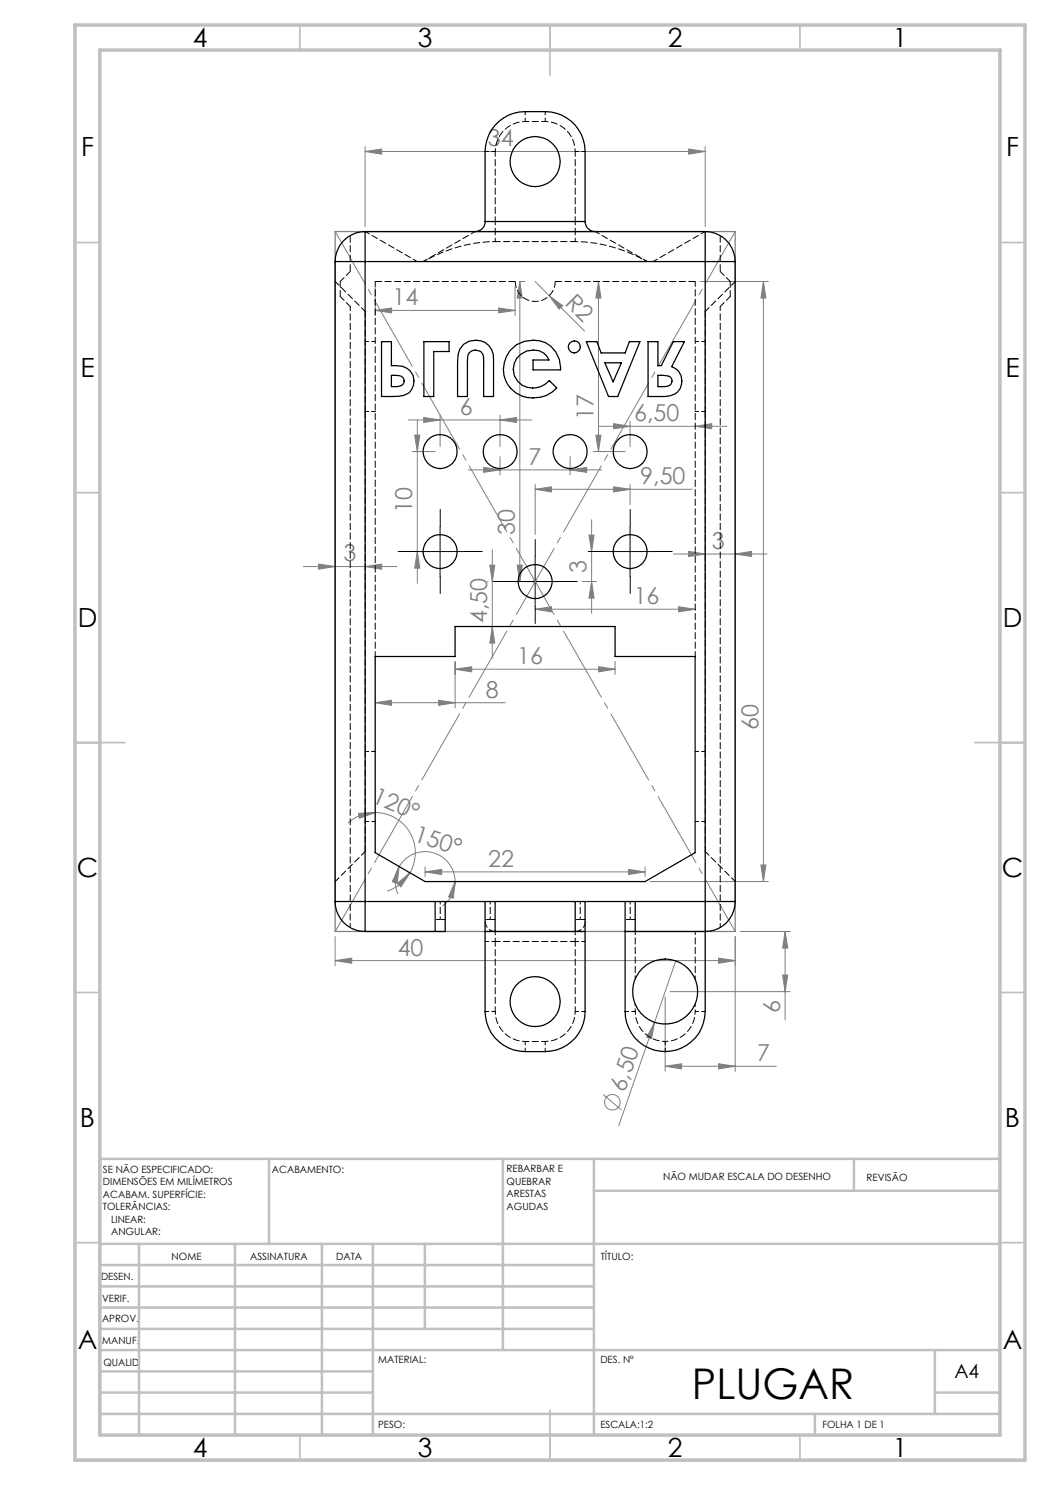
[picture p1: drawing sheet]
<svg xmlns="http://www.w3.org/2000/svg" width="210mm" height="297mm" viewBox="0 0 210 297" stroke-linecap="round" stroke-linejoin="round" font-family="sans-serif">
<g fill="none" stroke="#808080" stroke-width=".2">
<path d="M73 30.3l3.3-.5v1zM73 29.3v16M73 30.3h68M137.7 29.8l3.3 .5-3.3 .5zM141 29.3v16M75 57.3v5.8M103 57.3v5.8M104 56.3v60M104 56.3l.5 3.3h-1.1zM104 56.3h1M107 56.3l2.9 2.9M109.9 59.2l2.6 1.9-.7 .7z"/>
<path d="M109.9 59.2l7 7M119.7 56.3l.5 3.3h-1zM119.7 56.3v34M140 56.3h13.7M152.7 56.3l.5 3.3h-1zM152.7 56.3v120M75 62.1l3.3-.5v1zM75 62.1h28M99.7 61.6l3.3 .5-3.3 .5zM81.7 84h24.7M82.4 90.3h4.6M82.9 87h1.1l-.5 3.3z"/>
<path d="M83.5 84v32.7M84.7 83.5l3.3 .5-3.3 .5zM88 83v6.3M93.7 94h26.7M96.7 93.5l3.3 .5-3.3 .5zM100 84l3.3-.5v1zM100 83v6.3M100 91.3v3.7M107 97.9l3.3-.5v1zM107 96.9v10M107 97.9h31.4M114 94l3.3-.5v1z"/>
<path d="M114 91.3v3.7M118.7 90.3h6.3M119.2 87h1l-.5 3.3zM119.7 85.3h25.7M122.7 84.7l3.3 .6-3.3 .5zM122.7 97.4l3.3 .5-3.3 .5zM126 84.3v5M126 96.9v4M139 85.3l3.3-.6v1.1zM60.7 113.3h18.7M63.7 112.8l3.3 .5-3.3 .5zM73 113.3l3.3-.5v1z"/>
<path d="M83.5 110.3l.5 3.3h-1.1zM97.5 116.3h.1M98 113h1l-.5 3.3zM98.5 110v21.7M103.4 113h1.1l-.5 3.3zM106.5 116.3h1M106.7 116l.7 .7M107 115.8v1M107.4 116l-.7 .7M116.4 116.3h2.9M117.8 107h1l-.5 3.3zM118.3 104v18.7"/>
<path d="M118.3 116.3l.5 3.3h-1zM134.7 110.8h18.7M137.7 110.3l3.3 .5-3.3 .5zM147 110.8l3.3-.5v1zM91 133.8l3.3-.5v1.1zM91 132.3v9.3M91 133.8h32M98.5 125.3l.5 3.3h-1zM107 121.8l3.3-.4v1zM107 121.8h32M119.7 133.3l3.3 .5-3.3 .6zM123 132.3v2.6"/>
<path d="M135.7 121.4l3.3 .4-3.3 .6zM75 140.5l3.3-.5v1.1zM75 140.5h26M87.7 140l3.3 .5-3.3 .6zM71.7 162.7l3.3-.2-3.1 1.2zM75 162.5a8 8 0 0 1 7 12.1M75 162.5a7.9 7.9 0 0 0-5.4 2.1M79.4 176.7l2.6-2.1-1.8 2.8zM79.8 173.3l-.4 3.3-.9-.2zM79.8 173.3a6 6 0 0 1 6.8-2.8 6 6 0 0 1 4.4 5.8M79.8 173.3a6.1 6.1 0 0 0-.2 5.5M82 174.6a8.2 8.2 0 0 1-4.6 3.6"/>
<path d="M85 174.4l3.3-.5v1zM85 173.4v1.9M85 174.4h44M91 176.3l-.3 3.3-1-.2zM91 176.3a6 6 0 0 1-2.5 4.9M125.7 173.9l3.3 .5-3.3 .5zM129 173.4v1.9M130 176.3h23.7M152.2 173h1l-.5 3.3zM67 192.1l3.3-.5v1zM67 187.3v5.8M67 192.1h80"/>
<path d="M133 199.3v15M134 198.3h24M135.1 192.2l-4.2 12.3M143.7 191.6l3.3 .5-3.3 .5zM147 187.3v27M148 186.3h10M156.5 195h1.1l-.6 3.3zM157 186.3v17.7M157 186.3l.6 3.3h-1.1zM120.7 218.9l3.6 3.1M130.9 204.5l-.6 3.2-.9-.3zM130.9 204.5l-7.1 20.6"/>
<path d="M133 213.3l3.3-.5v1zM133 213.3h22.3M143.7 212.8l3.3 .5-3.3 .5z"/>
<circle cx="122.5" cy="220.4" r="1.56"/>
</g>
<g fill="none" stroke="#c0c0c0" stroke-width=".35">
<path d="M60 5v5M110 5v10M160 5v5M15 48.5h5M200 48.5h5M15 98.5h5M200 98.5h5M15 148.5h10M195 148.5h10M15 198.5h5M200 198.5h5M15 248.5h5"/>
<path d="M200 248.5h5M60 287v5M110 282v10M160 287v5"/>
</g>
<g fill="none" stroke="#c0c0c0" stroke-width=".5">
<path d="M53.8 231.8v17M100.6 231.8v38.2M118.8 231.8v55.2M118.8 238.2h81.2M170.8 231.8v6.4M200 231.8h-180v55.2M20 248.8h180M20 257.3h98.8M20 253h98.8M27.8 248.8v38.2M47 248.8v38.2M64.4 248.8v38.2"/>
<path d="M74.6 248.8v38.2M85 248.8v17M20 265.8h98.8M20 261.5h98.8M20 278.5h54.6M20 274.3h54.6M20 270h180M187 278.5h13M187 270v12.8M20 282.8h180M163 282.8v4.2"/>
</g>
<path d="M15 5h190v287h-190zM20 10h180v277h-180z" fill="none" stroke="#c0c0c0" stroke-width=".7"/>
<path d="M83 110.3h-3.4M88 105.3v-3.4M88 115.3v3.4M93 110.3h3.4M102 116.3h-3.4M107 111.3v-3.4M112 116.3h3.4M121 110.3h-3.4M126 105.3v-3.4M126 115.3v3.4M131 110.3h3.4M107 121.3v3.4" fill="none" stroke="#000" stroke-width=".2" stroke-dasharray="15.2 1.3 1.3 1.3"/>
<path d="M83 110.3h10M88 105.3v10M102 116.3h10M107 111.3v10M121 110.3h10M126 105.3v10" fill="none" stroke="#000" stroke-width=".2"/>
<path d="M67 46.3l80 140M67 186.3l80-140" fill="none" stroke="#808080" stroke-width=".2" stroke-dasharray="15.2 1.3 1.3 1.3" stroke-dashoffset="3.2"/>
<path d="M67 46.3h80v140h-80z" fill="none" stroke="#808080" stroke-width=".25"/>
<g fill="#808080">
<path d="M130.9 204.5l-.6 3.2-.9-.3z"/>
<path d="M109.9 59.2l2.6 1.9-.7 .7z"/>
<path d="M79.4 176.7l2.6-2.1-1.8 2.8zM71.7 162.7l3.3-.2-3.1 1.2z"/>
<path d="M91 176.3l-.3 3.3-1-.2zM79.8 173.3l-.4 3.3-.9-.2z"/>
<path d="M137.7 29.8l3.3 .5-3.3 .5zM73 30.3l3.3-.5v1zM73 113.3l3.3-.5v1zM63.7 112.8l3.3 .5-3.3 .5zM135.7 121.4l3.3 .4-3.3 .6zM107 121.8l3.3-.4v1zM125.7 173.9l3.3 .5-3.3 .5zM85 174.4l3.3-.5v1z"/>
<path d="M67 192.1l3.3-.5v1zM143.7 191.6l3.3 .5-3.3 .5zM107 97.9l3.3-.5v1zM122.7 97.4l3.3 .5-3.3 .5zM91 133.8l3.3-.5v1.1zM119.7 133.3l3.3 .5-3.3 .6zM84.7 83.5l3.3 .5-3.3 .5zM100 84l3.3-.5v1zM96.7 93.5l3.3 .5-3.3 .5zM114 94l3.3-.5v1zM75 62.1l3.3-.5v1zM99.7 61.6l3.3 .5-3.3 .5zM75 140.5l3.3-.5v1.1zM87.7 140l3.3 .5-3.3 .6z"/>
<path d="M156.5 195h1.1l-.6 3.3zM157 186.3l.6 3.3h-1.1zM118.3 116.3l.5 3.3h-1zM117.8 107h1l-.5 3.3zM83.5 110.3l.5 3.3h-1.1zM82.9 87h1.1l-.5 3.3zM103.4 113h1.1l-.5 3.3zM104 56.3l.5 3.3h-1.1z"/>
<path d="M98 113h1l-.5 3.3zM98.5 125.3l.5 3.3h-1zM119.7 56.3l.5 3.3h-1zM119.2 87h1l-.5 3.3zM152.7 56.3l.5 3.3h-1zM152.2 173h1l-.5 3.3z"/>
<path d="M137.7 110.3l3.3 .5-3.3 .5zM147 110.8l3.3-.5v1zM133 213.3l3.3-.5v1zM143.7 212.8l3.3 .5-3.3 .5zM122.7 84.7l3.3 .6-3.3 .5zM139 85.3l3.3-.6v1.1z"/>
</g>
<g fill="none" stroke="#000" stroke-width=".25">
<path d="M67 52.3h6M67 52.3v128M73 46.3v6M73 46.3a6 6 0 0 0-6 6M73 52.3h68M73 52.3v128M73 46.3h68M97 44.3a1.97 1.97 0 0 1-2 2M97 44.3v-14a8 8 0 0 1 8-8h4a8 8 0 0 1 8 8v14M97 44.3h20M117 44.3a2.05 2.05 0 0 0 2 2M141 52.3h6"/>
<path d="M141 46.3v6M141 46.3a6 6 0 0 1 6 6M141 52.3v128M147 52.3v128M76.3 68.3h2v4.8a3.9 3.9 0 0 1 4.3 2 3 3 0 0 1-3 4.2h-3.3zM78.3 75.1a3.7 3.7 0 0 1 2.1 .3 1.05 1.05 0 0 1-.1 1.7l-.8 .2h-1.2zM84.8 68.3h5v2h-3.1v9h-1.9zM92.8 68.8a3.6 3.6 0 0 1 3.9-.5 3.6 3.6 0 0 1 2 3.5v7.5h-2v-6.9a2.14 2.14 0 0 0-.8-2.2 1.59 1.59 0 0 0-2.4 1.4v7.7h-2v-6.6a4.7 4.7 0 0 1 1.3-3.9zM102 70.1a5.7 5.7 0 0 1 6.3-1.8 5.7 5.7 0 0 1 3.8 5.2v.5h-5.5v-2h3.2a3 3 0 0 0-3.1-2 3.8 3.8 0 0 0-4 4.6 3.8 3.8 0 0 0 5.4 2.7l.9-.5 .9-.7 1.4 1.5a6.1 6.1 0 0 1-10.5-2.6 6.3 6.3 0 0 1 1.2-4.9zM117.3 68.3h2.1l.8 2.3h4.8l.9-2.3h2.1l-4.5 11h-1.8zM121 72.6h3.3l-1.7 3.8zM129.6 68.3h2v4.8h.7l2.4-4.8h2.2l-2.6 5a3.1 3.1 0 0 1 2 3.6 3.1 3.1 0 0 1-3.3 2.4h-3.4z"/>
<path d="M131.6 75.1h.8a1.79 1.79 0 0 1 2 .8 1.21 1.21 0 0 1-1.5 1.4h-1.3zM75 131.3h16v-6h32v6h16v39.2l-10 5.8h-44l-10-5.8zM67 180.3h6M67 180.3a6 6 0 0 0 6 6M73 180.3v6M73 180.3h68M87 180.3v6M89 180.3v6h-16M97 180.3v22a8 8 0 0 0 8 8 14.2 14.2 0 0 0 7.4-.7 8 8 0 0 0 4.6-7.3v-22M97 186.3h20M99 180.3v6M115 180.3v6"/>
<path d="M125 180.3v22a8 8 0 0 0 8 8 8 8 0 0 0 8-8v-16M125 186.3h16M127 180.3v6M141 180.3h6M141 180.3v6M147 180.3a6 6 0 0 1-6 6"/>
<circle cx="107" cy="32.3" r="5"/>
<circle cx="114.9" cy="69.4" r="1.2"/>
<circle cx="88" cy="90.3" r="3.4"/>
<circle cx="100" cy="90.3" r="3.4"/>
<circle cx="114" cy="90.3" r="3.4"/>
<circle cx="126" cy="90.3" r="3.4"/>
<circle cx="88" cy="110.3" r="3.4"/>
<circle cx="107" cy="116.3" r="3.4"/>
<circle cx="126" cy="110.3" r="3.4"/>
<circle cx="133" cy="198.3" r="6.5"/>
<circle cx="107" cy="200.3" r="5"/>
</g>
<g fill="none" stroke="#000" stroke-width=".2" stroke-dasharray="1.3 .6" stroke-dashoffset=".3">
<path d="M115 30.3v14M83.4 52.3l-10.4-6M84.7 52.3l10.3-6M99 48.3h16M99 44.3v-14M115 44.3h-16M129.4 52.3l-10.4-6M130.7 52.3l10.3-6M139 56.3v75M75 131.3v-75M99 188.3h16M115 188.3v14"/>
<path d="M99 202.3v-14"/>
</g>
<path d="M75 56.3h28M111 56.3h28M73 82.3v68M141 82.3v68M98 186v.3M99 186.3a2 2 0 0 1-2-2M115 186.3a2 2 0 0 0 2-2M116 186v.3" fill="none" stroke="#000" stroke-width=".2" stroke-dasharray="1.3 .6"/>
<path d="M68 56.3v3M103 56.3a4 4 0 0 0 4 4 4 4 0 0 0 4-4M146 56.3v3" fill="none" stroke="#000" stroke-width=".2" stroke-dasharray="1.3 .6" stroke-dashoffset=".1"/>
<path d="M70 54.3l-2 2M144 54.3l2 2M70 61.3l-2-2M73 62.3l-6-6M73 62.3v20M141 62.3l6-6M141 62.3v20M144 61.3l2-2M73 150.3v20M141 150.3v20M73 170.3l-6 6M141 170.3l6 6" fill="none" stroke="#000" stroke-width=".2" stroke-dasharray="1.3 .6" stroke-dashoffset=".2"/>
<g fill="none" stroke="#000" stroke-width=".2" stroke-dasharray="1.3 .6" stroke-dashoffset=".6">
<path d="M97 30.3h2M105 24.3v-2M109 22.3v2M115 30.3h2M97 44.3h2M99 48.3v-2M99 46.3v-2M115 48.3v-2M115 44.3h2M115 46.3v-2M75 68.3h-2M141 68.3h-2"/>
<path d="M75 82.3h-2M139 82.3h2M75 150.3h-2M139 150.3h2M73 164.3h2M139 164.3h2M99 188.3h-2M99 186.3v2M115 186.3v2M117 188.3h-2M127 195.8v-9.5M139 186.3v9.5"/>
<path d="M99 202.3h-2M105 210.3v-2M109 208.3v2M117 202.3h-2M127 202.3h-2M133 208.3v2M141 202.3h-2"/>
</g>
<path d="M70 54.3v-7.2M83.4 52.3h47.3M144 54.3v-7.2" fill="none" stroke="#000" stroke-width=".2" stroke-dasharray="1.3 .6" stroke-dashoffset="-.1"/>
<path d="M105 24.3a6 6 0 0 0-6 6M115 30.3a6 6 0 0 0-6-6M99 48.3a29.2 29.2 0 0 0-14.3 4M115 48.3a29.2 29.2 0 0 1 14.4 4M88 180.3v3.6M98 180.3v3.6M116 180.3v3.6M126 180.3v3.6M99 202.3a6 6 0 0 0 6 6M109 208.3a6 6 0 0 0 6-6M127 202.3a6 6 0 0 0 6 6M133 208.3a6 6 0 0 0 6-6" fill="none" stroke="#000" stroke-width=".2" stroke-dasharray="1.3 .6" stroke-dashoffset=".7"/>
<path d="M105 24.3h4M88 183.9h-1M89 183.9h-1M98 183.9h-1M99 183.9h-1M116 183.9h-1M117 183.9h-1M126 183.9h-1M127 183.9h-1M109 208.3h-4" fill="none" stroke="#000" stroke-width=".2" stroke-dasharray="1.3 .6" stroke-dashoffset=".5"/>
<path d="M127 202.3v-1.5M139 200.8v1.5" fill="none" stroke="#000" stroke-width=".2" stroke-dasharray="1.3 .6" stroke-dashoffset=".8"/>
<path d="M70 185.5v-124.2M144 185.5v-124.2" fill="none" stroke="#000" stroke-width=".2" stroke-dasharray="1.3 .6" stroke-dashoffset=".4"/>
<text font-size="8.5" x="138.4" y="279.7">PLUGAR</text>
<g font-size="5.3">
<text x="38.5" y="9.5">4</text>
<text x="83.5" y="9.5">3</text>
<text x="133.6" y="9.5">2</text>
<text x="178.6" y="9.5">1</text>
<text x="16.2" y="31.2">F</text>
<text x="201.2" y="31.2">F</text>
<text x="16.1" y="75.5">E</text>
<text x="201.1" y="75.5">E</text>
<text x="15.5" y="125.5">D</text>
<text x="200.5" y="125.5">D</text>
<text x="15.4" y="175.5">C</text>
<text x="200.4" y="175.5">C</text>
<text x="16" y="225.5">B</text>
<text x="201" y="225.5">B</text>
<text x="15.5" y="269.8">A</text>
<text x="200.5" y="269.8">A</text>
<text x="38.5" y="291.5">4</text>
<text x="83.5" y="291.5">3</text>
<text x="133.6" y="291.5">2</text>
<text x="178.6" y="291.5">1</text>
</g>
<g font-size="4.7" fill="#808080">
<text x="97.6" y="29.3">34</text>
<text x="78.5" y="61.1">14</text>
<text x="112.8" y="60.8" transform="rotate(45 112.8 60.8)">R2</text>
<text x="92" y="83">6</text>
<text x="118.7" y="84" transform="rotate(-90 118.7 84)">17</text>
<text x="126.8" y="84.2">6,50</text>
<text x="105.7" y="92.9">7</text>
<text x="128.1" y="96.8">9,50</text>
<text x="82.5" y="102.6" transform="rotate(-90 82.5 102.6)">10</text>
<text x="103" y="106.9" transform="rotate(-90 103 106.9)">30</text>
<text x="68.7" y="112.3">3</text>
<text x="142.4" y="109.8">3</text>
<text x="117.3" y="114.6" transform="rotate(-90 117.3 114.6)">3</text>
<text x="97.5" y="124.6" transform="rotate(-90 97.5 124.6)">4,50</text>
<text x="126.7" y="120.8">16</text>
<text x="103.4" y="132.8">16</text>
<text x="97.2" y="139.5">8</text>
<text x="151.7" y="146.1" transform="rotate(-90 151.7 146.1)">60</text>
<text x="74.2" y="160.3" transform="rotate(23 74.2 160.3)">120°</text>
<text x="82.6" y="168.2" transform="rotate(18 82.6 168.2)">150°</text>
<text x="97.7" y="173.4">22</text>
<text x="79.5" y="191.1">40</text>
<text x="156" y="202.7" transform="rotate(-90 156 202.7)">6</text>
<text x="151.4" y="212.2">7</text>
<text x="124.9" y="218.6" transform="rotate(-71 124.9 218.6)">6,50</text>
</g>
<text font-size="3.9" x="190.9" y="275.5">A4</text>
<g font-size="2">
<text x="20.6" y="234.6">SE NÃO ESPECIFICADO:</text>
<text x="20.6" y="237.1">DIMENSÕES EM MILÍMETROS</text>
<text x="20.6" y="239.6">ACABAM. SUPERFÍCIE:</text>
<text x="54.4" y="234.6">ACABAMENTO:</text>
<text x="101.3" y="234.5">REBARBAR E</text>
<text x="101.3" y="237">QUEBRAR</text>
<text x="101.3" y="239.5">ARESTAS</text>
<text x="132.6" y="236">NÃO MUDAR ESCALA DO DESENHO</text>
<text x="173.3" y="236.2">REVISÃO</text>
<text x="20.6" y="242.1">TOLERÂNCIAS:</text>
<text x="22.2" y="244.6">LINEAR:</text>
<text x="101.3" y="242">AGUDAS</text>
<text x="22.2" y="247.1">ANGULAR:</text>
<text x="34.3" y="252">NOME</text>
<text x="50" y="251.9">ASSINATURA</text>
<text x="67.2" y="251.9">DATA</text>
<text x="120.2" y="251.9">TÍTULO:</text>
<text x="20.2" y="256.1">DESEN.</text>
<text x="20.4" y="260.3">VERIF.</text>
<text x="20.4" y="264.4">APROV.</text>
<text x="20.5" y="268.8">MANUF.</text>
<text x="20.7" y="273.1">QUALID</text>
<text x="75.7" y="272.5">MATERIAL:</text>
<text x="120.1" y="272.5">DES. Nº</text>
<text x="75.6" y="285.5">PESO:</text>
<text x="120.1" y="285.6">ESCALA:1:2</text>
<text x="164.5" y="285.6">FOLHA 1 DE 1</text>
</g>
</svg>
